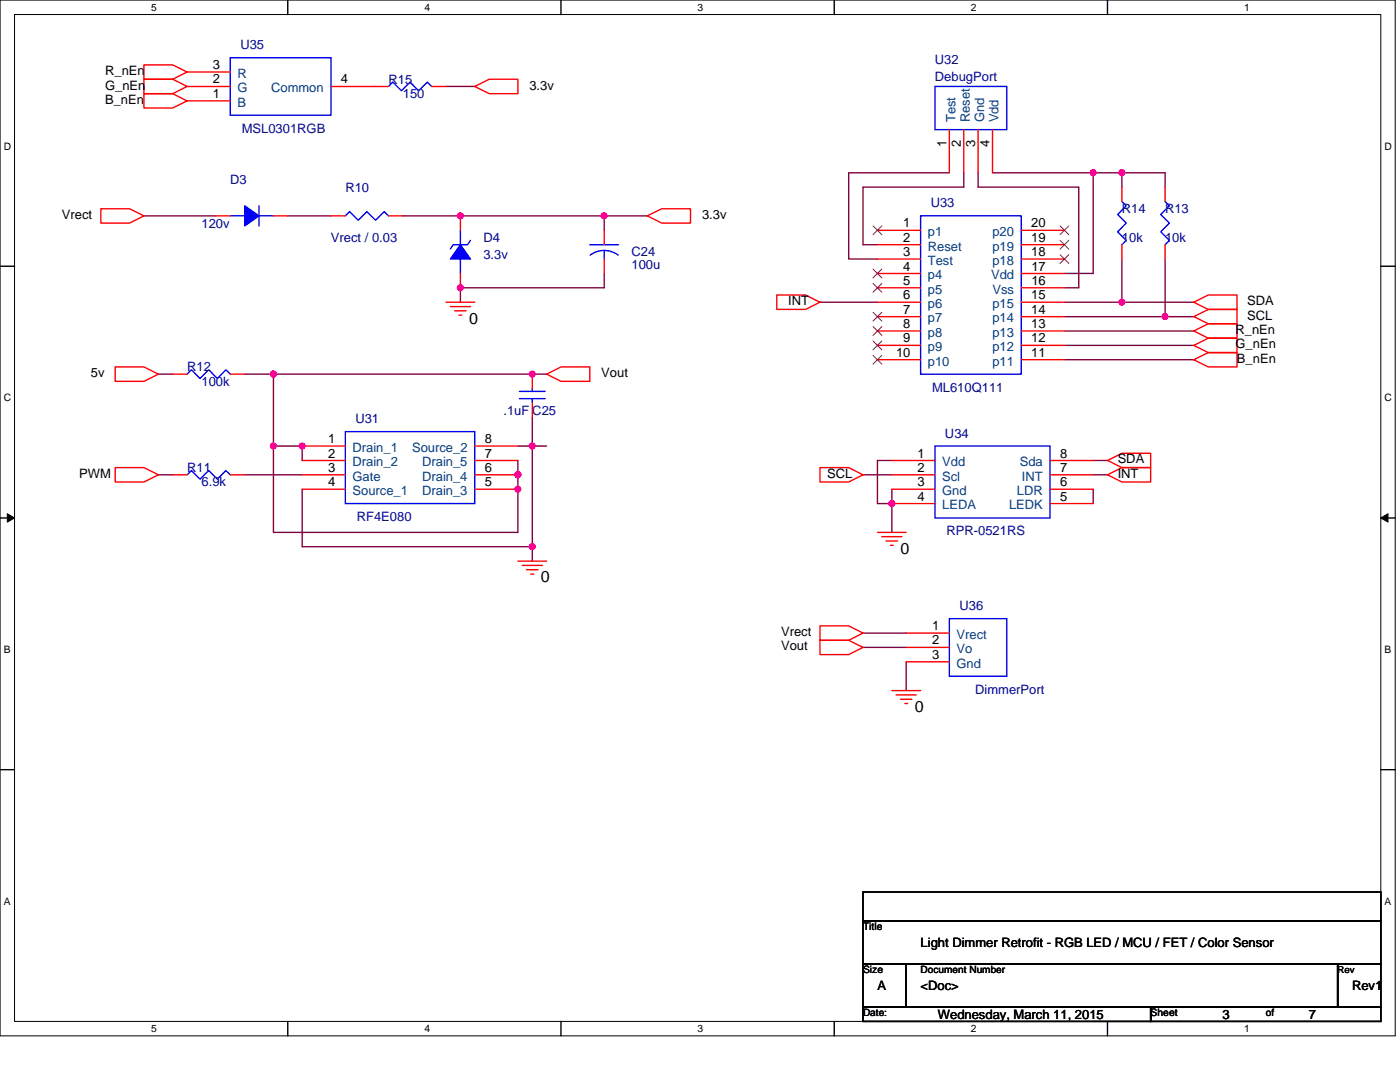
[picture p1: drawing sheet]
<svg xmlns="http://www.w3.org/2000/svg" width="279mm" height="216mm" viewBox="0 0 279 216" stroke-linecap="round" stroke-linejoin="round" font-family="sans-serif">
<path d="M0 0h278.4v206.7h-278.4zM2.9 2.9h272.7v200.9h-272.7z" fill="none" stroke="#000" stroke-width=".2"/>
<g fill="#fff">
<path d="M30.2 .3h1.1v2.3h-1.1z"/>
<path d="M30.2 204.1h1.1v2.3h-1.1z"/>
</g>
<path d="M57.4 0v2.9M57.4 203.8v2.9" fill="none" stroke="#000" stroke-width=".28"/>
<g fill="#fff">
<path d="M84.7 .3h1.1v2.3h-1.1z"/>
<path d="M84.7 204.1h1.1v2.3h-1.1z"/>
</g>
<path d="M112 0v2.9M112 203.8v2.9" fill="none" stroke="#000" stroke-width=".28"/>
<g fill="#fff">
<path d="M139.2 .3h1.2v2.3h-1.2z"/>
<path d="M139.2 204.1h1.2v2.3h-1.2z"/>
</g>
<path d="M166.5 0v2.9M166.5 203.8v2.9" fill="none" stroke="#000" stroke-width=".28"/>
<g fill="#fff">
<path d="M193.8 .3h1.1v2.3h-1.1z"/>
<path d="M193.8 204.1h1.1v2.3h-1.1z"/>
</g>
<path d="M221 0v2.9M221 203.8v2.9" fill="none" stroke="#000" stroke-width=".28"/>
<g fill="#fff">
<path d="M248.3 .3h1.1v2.3h-1.1z"/>
<path d="M248.3 204.1h1.1v2.3h-1.1z"/>
<path d="M.7 28h1.5v2.3h-1.5z"/>
<path d="M276.3 28h1.5v2.3h-1.5z"/>
<path d="M.7 78.2h1.5v2.3h-1.5z"/>
<path d="M276.3 78.2h1.5v2.3h-1.5z"/>
</g>
<path d="M0 53.1h2.9M275.6 53.1h2.8" fill="none" stroke="#000" stroke-width=".28"/>
<g fill="#fff">
<path d="M.7 128.5h1.4v2.2h-1.4z"/>
<path d="M276.3 128.5h1.4v2.2h-1.4z"/>
</g>
<path d="M0 103.4h2.9M275.6 103.4h2.8" fill="none" stroke="#000" stroke-width=".28"/>
<path d="M1.5 102.5l1.4 .9-1.4 .8zM275.6 103.4l1.4-.9v1.7z" fill="#000" stroke="#000" stroke-width=".2"/>
<g fill="#fff">
<path d="M.7 178.7h1.4v2.3h-1.4z"/>
<path d="M276.3 178.7h1.4v2.3h-1.4z"/>
</g>
<path d="M0 153.6h2.9M275.6 153.6h2.8M172.2 178h103.4v5.7h-103.4zM172.2 183.7h103.4v8.6h-103.4zM172.2 192.3h8.6v8.6h-8.6zM180.8 192.3h86.2v8.6h-86.2zM267 192.3h8.6v8.6h-8.6zM172.2 200.9h57.4v2.9h-57.4zM229.6 200.9h46v2.9h-46z" fill="none" stroke="#000" stroke-width=".28"/>
<g fill="none" stroke="#800040" stroke-width=".28">
<path d="M89 17.3h5.7M189.5 34.5h-20.1v17.2h5.7M192.3 34.5v2.8h-20.1v11.5h2.9M195.2 34.5v2.8h20.1v20.1h-2.9M198.1 34.5h20.1M218.2 34.5v20.1h-5.8M218.2 34.5h5.7v2.8M223.9 34.5h8.6v2.8M28.7 43.1h14.4M57.4 43.1h8.6M80.4 43.1h40.2v2.9M120.6 43.1h8.6"/>
<path d="M120.6 54.6v2.8h-28.7v2.9M223.9 51.7v8.6h14.4M232.5 51.7v11.5M31.6 74.7h2.9M48.8 74.7h5.8M54.6 74.7v14.3M54.6 74.7h54.5M163.6 60.3h11.5M212.4 63.2h20.1M212.4 66h25.9M212.4 68.9h25.9M212.4 71.8h25.9"/>
<path d="M212.4 60.3h11.5M232.5 63.2h5.8M31.6 94.7h2.9M48.8 94.7h11.5M54.6 89h5.7v2.9M54.6 89v17.2h48.8v-14.3M60.3 97.6v11.5h45.9M103.4 89h2.8M106.2 89v20.1M106.2 83.3v5.7M106.2 89h2.9M172.2 94.7h5.8"/>
<path d="M178 91.9h-2.9v8.6h2.9M178 97.6v2.9M218.2 91.9h2.8M218.2 94.7h2.8M218.2 97.6v2.9M106.2 109.1v2.9M178 100.5v5.7M172.2 126.3h8.6M172.2 129.2h8.6M180.8 132.1v5.7"/>
</g>
<g fill="#f0f" stroke="#f0f" stroke-width=".28">
<circle cx="60.3" cy="89" r=".57"/>
<circle cx="103.3" cy="94.7" r=".57"/>
<circle cx="103.3" cy="97.6" r=".57"/>
<circle cx="106.2" cy="109.1" r=".57"/>
<circle cx="106.2" cy="89" r=".57"/>
<circle cx="54.6" cy="89" r=".57"/>
<circle cx="54.6" cy="74.6" r=".57"/>
<circle cx="106.2" cy="74.6" r=".57"/>
<circle cx="91.9" cy="57.4" r=".57"/>
<circle cx="223.9" cy="60.3" r=".57"/>
<circle cx="232.5" cy="63.2" r=".57"/>
<circle cx="223.9" cy="34.5" r=".57"/>
<circle cx="218.1" cy="34.5" r=".57"/>
<circle cx="178" cy="100.5" r=".57"/>
<circle cx="120.6" cy="43.1" r=".57"/>
<circle cx="91.9" cy="43.1" r=".57"/>
</g>
<g fill="none" stroke="#f00" stroke-width=".28">
<path d="M28.7 13h5.8l2.8 1.4-2.8 1.4h-5.8zM28.7 15.8h5.8l2.8 1.5-2.8 1.4h-5.8zM28.7 18.7h5.8l2.8 1.4-2.8 1.4h-5.8zM37.3 17.3h8.7M37.3 14.4h8.7M66 17.3h11.5M86.1 17.3h2.9M94.7 17.3l2.9-1.5h5.8v2.9h-5.8zM37.3 20.1h8.7M189.5 25.9v8.6M192.3 25.9v8.6M195.2 25.9v8.6"/>
<path d="M198.1 25.9v8.6M223.9 37.3v2.9M232.5 37.3v2.9M20.1 41.7h5.8l2.8 1.4-2.8 1.4h-5.8zM43.1 43.1h2.9M54.6 43.1h2.8M66 43.1h2.9M77.5 43.1h2.9M91.9 54.6v2.8M91.9 43.1v2.9M120.6 46v2.8M120.6 51.7v2.9"/>
<path d="M129.2 43.1l2.9-1.4h5.7v2.8h-5.7zM155 58.9h5.8l2.8 1.4-2.8 1.4h-5.8zM175.1 46h8.6M175.1 48.8h8.6M175.1 51.7h8.6M175.1 54.6h8.6M175.1 57.4h8.6M203.8 57.4h8.6M203.8 54.6h8.6M203.8 51.7h8.6M203.8 48.8h8.6M203.8 46h8.6"/>
<path d="M223.9 48.8v2.9M232.5 48.8v2.9M23 73.2h5.7l2.9 1.5-2.9 1.4h-5.7zM34.5 74.7h2.8M46 74.7h2.8M89 60.3h5.7M89.9 61.2h4M90.7 62h2.3M91.6 62.9h.6M106.2 74.7v2.8M109.1 74.7l2.9-1.5h5.7v2.9h-5.7zM175.1 60.3h8.6"/>
<path d="M175.1 63.2h8.6M175.1 66h8.6M175.1 68.9h8.6M175.1 71.8h8.6M203.8 71.8h8.6M203.8 68.9h8.6M203.8 66h8.6M203.8 63.2h8.6M203.8 60.3h8.6M238.3 63.2l2.8-1.5h5.8v2.9h-5.8zM238.3 60.3l2.8-1.4h5.8v2.8h-5.8zM238.3 66l2.8-1.4h5.8v2.9h-5.8z"/>
<path d="M238.3 68.9l2.8-1.4h5.8v2.9h-5.8zM238.3 71.8l2.8-1.4h5.8v2.8h-5.8zM23 93.3h5.7l2.9 1.4-2.9 1.5h-5.7zM34.5 94.7h2.8M46 94.7h2.8M60.3 89h8.6M60.3 91.9h8.6M60.3 94.7h8.6M60.3 97.6h8.6M94.7 97.6h8.7M94.7 94.7h8.7M94.7 91.9h8.7"/>
<path d="M94.7 89h8.7M106.2 80.4v2.9M163.6 93.3h5.8l2.8 1.4-2.8 1.5h-5.8zM178 91.9h8.6M178 94.7h8.6M178 97.6h8.6M209.5 97.6h8.7M209.5 94.7h8.7M209.5 91.9h8.7M221 91.9l2.9-1.5h5.7v2.9h-5.7zM221 94.7l2.9-1.4h5.7v2.9h-5.7zM103.4 112h5.7"/>
<path d="M104.2 112.8h4M105.1 113.7h2.3M105.9 114.6h.6M175.1 106.2h5.7M176 107.1h4M176.8 107.9h2.3M177.7 108.8h.6M178 100.5h8.6M209.5 100.5h8.7M163.6 124.9h5.8l2.8 1.4-2.8 1.5h-5.8zM163.6 127.8h5.8l2.8 1.4-2.8 1.4h-5.8zM178 137.8h5.7"/>
<path d="M178.8 138.7h4.1M179.7 139.5h2.3M180.8 126.3h8.7M180.8 129.2h8.7M180.8 132.1h8.7M180.6 140.4h.5"/>
</g>
<g fill="none" stroke="#00f" stroke-width=".28">
<path d="M46 11.5h20v11.5h-20zM77.5 17.3l.9-.9 1.7 1.7 1.7-1.7 1.7 1.7 1.8-1.7 .8 .9M186.6 17.3h14.3v8.6h-14.3zM46 43.1h2.8M51.7 41.1v4M51.7 43.1h2.9M68.9 43.1l.9-.9 1.7 1.7 1.7-1.7 1.8 1.7 1.7-1.7 .8 .9M91.9 51.7v2.9M91.9 46v2.8M93.9 48l-.6 .8h-2.9l-.5 .9M117.7 48.8h5.7M120.6 50v1.7"/>
<path d="M123.4 50.9a4.6 4.6 0 0 0-5.6 0M183.7 43.1h20.1v31.6h-20.1zM223.9 40.2l.9 .9-1.7 1.7 1.7 1.7-1.7 1.7 1.7 1.8-.9 .8M232.5 40.2l.9 .9-1.8 1.7 1.8 1.7-1.8 1.7 1.8 1.8-.9 .8M37.3 74.7l.9-.9 1.7 1.7 1.8-1.7 1.7 1.7 1.7-1.7 .9 .9M103.7 79.5h5.1M103.7 78.1h5.1M106.2 77.5v.6M106.2 79.5v.9M37.3 94.7l.9-.8 1.7 1.7 1.8-1.7 1.7 1.7 1.7-1.7 .9 .8M68.9 86.1h25.8v14.4h-25.8zM186.6 89h22.9v14.4h-22.9z"/>
<path d="M189.5 123.4h11.4v11.5h-11.4z"/>
</g>
<g fill="none" stroke="#804000" stroke-width=".2">
<path d="M174.2 45.1l1.8 1.7M174.2 53.7l1.8 1.8M174.2 56.6l1.8 1.7M176 45.1l-1.8 1.7M176 53.7l-1.8 1.8M176 56.6l-1.8 1.7M211.6 50.8l1.7 1.8M211.6 48l1.7 1.7M211.6 45.1l1.7 1.7M213.3 50.8l-1.8 1.8M213.3 48l-1.8 1.7M213.3 45.1l-1.8 1.7"/>
<path d="M174.2 62.3l1.8 1.8M174.2 65.2l1.8 1.7M174.2 68.1l1.8 1.7M174.2 70.9l1.8 1.8M176 62.3l-1.8 1.8M176 65.2l-1.8 1.7M176 68.1l-1.8 1.7M176 70.9l-1.8 1.8"/>
</g>
<g fill="#00f" stroke="#00f" stroke-width=".28">
<path d="M48.8 41.1l2.9 2-2.9 2z" fill-rule="evenodd"/>
<path d="M91.9 48.8l2 2.9h-4z" fill-rule="evenodd"/>
</g>
<g font-size="3.2">
<text x="93.6" y="64.6">0</text>
<text x="179.7" y="110.5">0</text>
<text x="107.9" y="116.2">0</text>
<text x="182.6" y="142">0</text>
</g>
<g font-size="2.6" fill="#000080">
<text x="48" y="9.8">U35</text>
<text x="77.5" y="16.7">R15</text>
<text x="186.6" y="12.7">U32</text>
<text x="186.6" y="16.1">DebugPort</text>
<text x="80.4" y="19.6">150</text>
<text x="48.2" y="26.5">MSL0301RGB</text>
<text x="46" y="36.8">D3</text>
<text x="68.9" y="38.2">R10</text>
<text x="185.7" y="41.4">U33</text>
<text x="40.2" y="45.4">120v</text>
<text x="223.9" y="42.5">R14</text>
<text x="232.5" y="42.5">R13</text>
<text x="66" y="48.3">Vrect / 0.03</text>
<text x="96.5" y="48.3">D4</text>
<text x="96.5" y="51.7">3.3v</text>
<text x="126" y="51.2">C24</text>
<text x="126" y="53.7">100u</text>
<text x="223.9" y="48.3">10k</text>
<text x="232.5" y="48.3">10k</text>
<text x="37.3" y="74.1">R12</text>
<text x="40.2" y="77">100k</text>
<text x="100.5" y="82.7">.1uF</text>
<text x="106.2" y="82.7">C25</text>
<text x="186" y="78.1">ML610Q111</text>
<text x="70.9" y="84.5">U31</text>
<text x="188.6" y="87.3">U34</text>
<text x="37.3" y="94.2">R11</text>
<text x="40.2" y="97.1">6.9k</text>
<text x="71.2" y="104">RF4E080</text>
<text x="188.9" y="106.8">RPR-0521RS</text>
<text x="191.5" y="121.8">U36</text>
<text x="194.6" y="138.4">DimmerPort</text>
</g>
<g font-size="2.6">
<text x="21" y="15">R_nEn</text>
<text x="21" y="17.9">G_nEn</text>
<text x="42.5" y="16.7">2</text>
<text x="42.5" y="13.8">3</text>
<text x="68.1" y="16.7">4</text>
<text x="105.6" y="17.9">3.3v</text>
<text x="21" y="20.7">B_nEn</text>
<text x="42.5" y="19.5">1</text>
<text x="188.9" y="29.3" transform="rotate(-90 188.9 29.3)">1</text>
<text x="191.7" y="29.3" transform="rotate(-90 191.7 29.3)">2</text>
<text x="194.6" y="29.3" transform="rotate(-90 194.6 29.3)">3</text>
<text x="197.5" y="29.3" transform="rotate(-90 197.5 29.3)">4</text>
<text x="12.4" y="43.7">Vrect</text>
<text x="140.1" y="43.7">3.3v</text>
<text x="180.3" y="45.4">1</text>
<text x="205.8" y="45.4">20</text>
<text x="180.3" y="48.2">2</text>
<text x="180.3" y="51.1">3</text>
<text x="180.3" y="54">4</text>
<text x="205.8" y="51.1">18</text>
<text x="205.8" y="48.2">19</text>
<text x="205.8" y="54">17</text>
<text x="180.3" y="56.8">5</text>
<text x="180.3" y="59.7">6</text>
<text x="205.8" y="59.7">15</text>
<text x="205.8" y="56.8">16</text>
<text x="157.3" y="60.9">INT</text>
<text x="180.3" y="62.6">7</text>
<text x="180.3" y="65.4">8</text>
<text x="205.8" y="65.4">13</text>
<text x="205.8" y="62.6">14</text>
<text x="248.9" y="63.8">SCL</text>
<text x="248.9" y="60.9">SDA</text>
<text x="178.8" y="71.2">10</text>
<text x="180.3" y="68.3">9</text>
<text x="205.8" y="71.2">11</text>
<text x="205.8" y="68.3">12</text>
<text x="246.6" y="66.7">R_nEn</text>
<text x="246.6" y="69.5">G_nEn</text>
<text x="18.1" y="75.3">5v</text>
<text x="120" y="75.3">Vout</text>
<text x="246.9" y="72.4">B_nEn</text>
<text x="65.5" y="88.4">1</text>
<text x="96.8" y="88.4">8</text>
<text x="15.8" y="95.4">PWM</text>
<text x="65.5" y="91.3">2</text>
<text x="65.5" y="94.1">3</text>
<text x="96.8" y="94.1">6</text>
<text x="96.8" y="91.3">7</text>
<text x="165.1" y="95.4">SCL</text>
<text x="183.1" y="91.3">1</text>
<text x="183.1" y="94.1">2</text>
<text x="211.6" y="91.3">8</text>
<text x="211.6" y="94.1">7</text>
<text x="223.1" y="92.5">SDA</text>
<text x="223.1" y="95.4">INT</text>
<text x="65.5" y="97">4</text>
<text x="96.8" y="97">5</text>
<text x="183.1" y="97">3</text>
<text x="183.1" y="99.9">4</text>
<text x="211.6" y="97">6</text>
<text x="211.6" y="99.9">5</text>
<text x="186" y="125.7">1</text>
<text x="155.9" y="126.9">Vrect</text>
<text x="155.9" y="129.8">Vout</text>
<text x="186" y="128.6">2</text>
<text x="186" y="131.5">3</text>
<text x="183.7" y="188.9">Light Dimmer Retrofit - RGB LED / MCU / FET / Color Sensor</text>
<text x="175.1" y="197.5">A</text>
<text x="183.7" y="197.5">&lt;Doc&gt;</text>
<text x="269.8" y="197.5">Rev1</text>
<text x="187.2" y="203.3">Wednesday, March 11, 2015</text>
<text x="244" y="203.3">3</text>
<text x="261.2" y="203.3">7</text>
</g>
<g font-size="2.6" fill="#004080">
<text x="47.4" y="15.5">R</text>
<text x="47.4" y="21.3">B</text>
<text x="47.4" y="18.4">G</text>
<text x="54.1" y="18.4">Common</text>
<text x="190.7" y="24.4" transform="rotate(-90 190.7 24.4)">Test</text>
<text x="193.5" y="24.4" transform="rotate(-90 193.5 24.4)">Reset</text>
<text x="196.4" y="24.4" transform="rotate(-90 196.4 24.4)">Gnd</text>
<text x="199.3" y="24.4" transform="rotate(-90 199.3 24.4)">Vdd</text>
<text x="185.2" y="47.1">p1</text>
<text x="198.1" y="47.1">p20</text>
<text x="185.2" y="50">Reset</text>
<text x="185.2" y="52.9">Test</text>
<text x="198.1" y="52.9">p18</text>
<text x="198.1" y="50">p19</text>
<text x="185.2" y="55.7">p4</text>
<text x="185.2" y="58.6">p5</text>
<text x="197.8" y="55.7">Vdd</text>
<text x="198.1" y="58.6">Vss</text>
<text x="185.2" y="61.5">p6</text>
<text x="185.2" y="64.3">p7</text>
<text x="198.1" y="64.3">p14</text>
<text x="198.1" y="61.5">p15</text>
<text x="185.2" y="67.2">p8</text>
<text x="185.2" y="70.1">p9</text>
<text x="198.1" y="70.1">p12</text>
<text x="198.1" y="67.2">p13</text>
<text x="185.2" y="72.9">p10</text>
<text x="198.1" y="72.9">p11</text>
<text x="70.4" y="90.2">Drain_1</text>
<text x="70.4" y="93">Drain_2</text>
<text x="70.4" y="95.9">Gate</text>
<text x="82.2" y="90.2">Source_2</text>
<text x="84.2" y="95.9">Drain_4</text>
<text x="84.2" y="93">Drain_5</text>
<text x="188" y="93">Vdd</text>
<text x="188" y="95.9">Scl</text>
<text x="203.5" y="93">Sda</text>
<text x="203.9" y="95.9">INT</text>
<text x="70.4" y="98.8">Source_1</text>
<text x="84.2" y="98.8">Drain_3</text>
<text x="188" y="98.8">Gnd</text>
<text x="188" y="101.6">LEDA</text>
<text x="201.4" y="101.6">LEDK</text>
<text x="202.9" y="98.8">LDR</text>
<text x="190.9" y="127.5">Vrect</text>
<text x="190.9" y="130.3">Vo</text>
<text x="190.9" y="133.2">Gnd</text>
</g>
<g font-size="2.1">
<text x="172.2" y="185.6">Title</text>
<text x="172.2" y="194.2">Size</text>
<text x="229.6" y="202.8">Sheet</text>
</g>
<g font-size="2">
<text x="30.2" y="2.2">5</text>
<text x="84.7" y="2.2">4</text>
<text x="139.2" y="2.2">3</text>
<text x="193.8" y="2.2">2</text>
<text x="248.3" y="2.2">1</text>
<text x=".7" y="29.8">D</text>
<text x="276.3" y="29.8">D</text>
<text x=".7" y="80.1">C</text>
<text x="276.3" y="80.1">C</text>
<text x=".7" y="130.3">B</text>
<text x="276.3" y="130.3">B</text>
<text x=".7" y="180.5">A</text>
<text x="276.3" y="180.5">A</text>
<text x="183.7" y="194.1">Document Number</text>
<text x="172.2" y="202.8">Date:</text>
<text x="252.6" y="202.8">of</text>
<text x="30.2" y="206">5</text>
<text x="84.7" y="206">4</text>
<text x="139.2" y="206">3</text>
<text x="193.8" y="206">2</text>
<text x="248.3" y="206">1</text>
</g>
<text font-size="1.9" x="267" y="194.1">Rev</text>
</svg>
